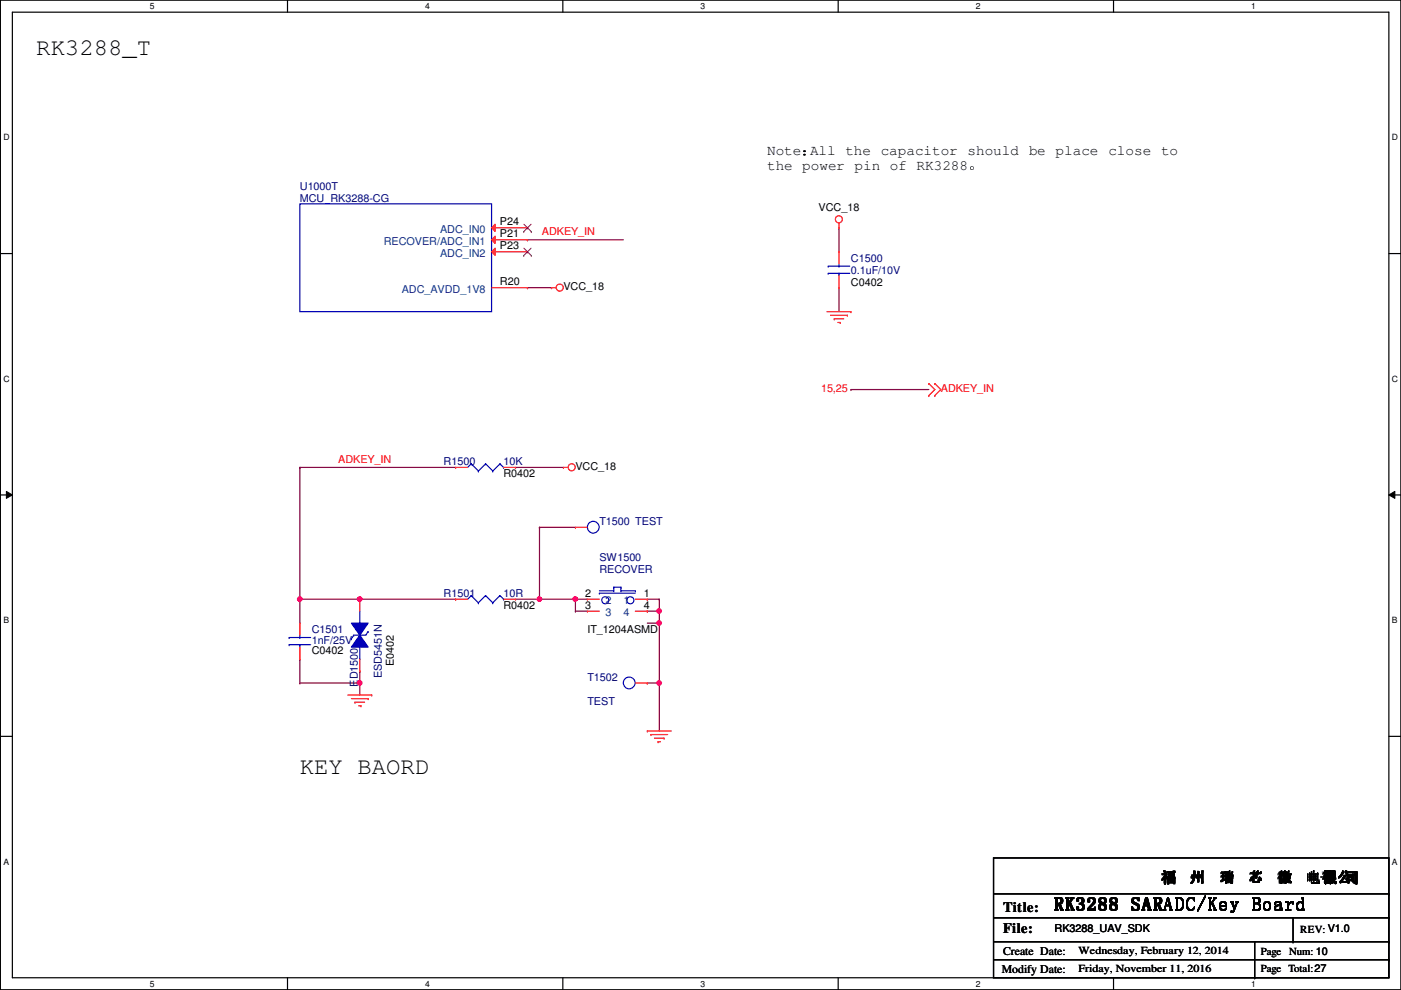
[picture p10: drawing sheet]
<svg xmlns="http://www.w3.org/2000/svg" width="297mm" height="210mm" viewBox="0 0 297 210" stroke-linecap="round" stroke-linejoin="round" font-family="sans-serif">
<path d="M.1 0h296.9v209.8h-296.9zM2.6 2.6h291.9v204.7h-291.9z" fill="none" stroke="#000" stroke-width=".25"/>
<g fill="#fff">
<path d="M31.8 .3h1v2h-1z"/>
<path d="M31.8 207.6h1v1.9h-1z"/>
</g>
<path d="M61 0v2.6M61 207.3v2.5" fill="none" stroke="#000" stroke-width=".25"/>
<g fill="#fff">
<path d="M90.1 .3h1v2h-1z"/>
<path d="M90.1 207.6h1v1.9h-1z"/>
</g>
<path d="M119.3 0v2.6M119.3 207.3v2.5" fill="none" stroke="#000" stroke-width=".25"/>
<g fill="#fff">
<path d="M148.5 .3h1v2h-1z"/>
<path d="M148.5 207.6h1v1.9h-1z"/>
</g>
<path d="M177.7 0v2.6M177.7 207.3v2.5" fill="none" stroke="#000" stroke-width=".25"/>
<g fill="#fff">
<path d="M206.9 .3h1v2h-1z"/>
<path d="M206.9 207.6h1v1.9h-1z"/>
</g>
<path d="M236.1 0v2.6M236.1 207.3v2.5" fill="none" stroke="#000" stroke-width=".25"/>
<g fill="#fff">
<path d="M265.3 .3h.9v2h-.9z"/>
<path d="M265.3 207.6h.9v1.9h-.9z"/>
<path d="M.7 28.2h1.3v1.9h-1.3z"/>
<path d="M295.1 28.2h1.3v1.9h-1.3z"/>
<path d="M.7 79.3h1.3v2h-1.3z"/>
<path d="M295.1 79.3h1.3v2h-1.3z"/>
</g>
<path d="M.1 53.8h2.5M294.5 53.8h2.5" fill="none" stroke="#000" stroke-width=".25"/>
<g fill="#fff">
<path d="M.7 130.5h1.2v2h-1.2z"/>
<path d="M295.1 130.5h1.2v2h-1.2z"/>
</g>
<path d="M.1 104.9h2.5M294.5 104.9h2.5" fill="none" stroke="#000" stroke-width=".25"/>
<path d="M1.4 104.2l1.2 .7-1.2 .8zM294.5 104.9l1.2-.7v1.5z" fill="#000"/>
<path d="M1.4 104.2l1.2 .7-1.2 .8zM294.5 104.9l1.2-.7v1.5z" fill="none" stroke="#000" stroke-width=".21"/>
<g fill="#fff">
<path d="M.7 181.7h1.2v2h-1.2z"/>
<path d="M295.1 181.7h1.2v2h-1.2z"/>
</g>
<path d="M.1 156.1h2.5M294.5 156.1h2.5" fill="none" stroke="#000" stroke-width=".25"/>
<path d="M76.3 127h20.3M96.6 127h.1" fill="none" stroke="#800040" stroke-width=".25"/>
<circle cx="76.3" cy="127" r=".49" fill="#f0f"/>
<circle cx="76.3" cy="127" r=".49" fill="none" stroke="#f0f" stroke-width=".25"/>
<path d="M63.6 139.7h.1M63.6 127h.1M63.6 127v5.1M63.6 139.7v5.1M63.6 127h12.7M139.8 132.1v12.7M63.6 144.8h.1M76.3 142.3h.1M76.3 142.3v2.5h-12.7M139.8 144.8h.1" fill="none" stroke="#800040" stroke-width=".25"/>
<circle cx="139.8" cy="132.1" r=".49" fill="#f0f"/>
<circle cx="139.8" cy="132.1" r=".49" fill="none" stroke="#f0f" stroke-width=".25"/>
<circle cx="139.8" cy="144.8" r=".49" fill="#f0f"/>
<circle cx="139.8" cy="144.8" r=".49" fill="none" stroke="#f0f" stroke-width=".25"/>
<path d="M109.3 127h5.1M114.4 127h.1M137.2 127h.1M137.2 129.6h.1M137.2 127h2.6M139.8 127h.1M139.8 127v2.6h-2.6" fill="none" stroke="#800040" stroke-width=".25"/>
<circle cx="114.4" cy="127" r=".49" fill="#f0f"/>
<circle cx="114.4" cy="127" r=".49" fill="none" stroke="#f0f" stroke-width=".25"/>
<path d="M139.8 132.1h.1M139.8 129.6v2.5" fill="none" stroke="#800040" stroke-width=".25"/>
<circle cx="139.8" cy="129.6" r=".49" fill="#f0f"/>
<circle cx="139.8" cy="129.6" r=".49" fill="none" stroke="#f0f" stroke-width=".25"/>
<path d="M122 127h.1M122 129.6h.1M122 127v2.6M122 127h2.5M122 129.6h2.5M76.3 144.8h.1M76.3 144.8v2.6" fill="none" stroke="#800040" stroke-width=".25"/>
<circle cx="76.3" cy="144.8" r=".49" fill="#f0f"/>
<circle cx="76.3" cy="144.8" r=".49" fill="none" stroke="#f0f" stroke-width=".25"/>
<g fill="none" stroke="#800040" stroke-width=".25">
<path d="M111.8 50.8h.1M111.8 50.8h20.4M177.9 48.3h.1M177.9 48.3v5.1M111.8 61h.1M111.8 61h5.1M177.9 61h.1M177.9 61v5.1M63.6 99.1h.1M63.6 99.1h33M63.6 99.1v27.9M109.3 99.1h.1"/>
<path d="M109.3 99.1h10.2"/>
</g>
<circle cx="63.6" cy="127" r=".49" fill="#f0f"/>
<circle cx="63.6" cy="127" r=".49" fill="none" stroke="#f0f" stroke-width=".25"/>
<path d="M114.4 111.8h.1M114.4 111.8h7.6M114.4 111.8v15.2h7.6M122 127h.1" fill="none" stroke="#800040" stroke-width=".25"/>
<circle cx="122" cy="127" r=".49" fill="#f0f"/>
<circle cx="122" cy="127" r=".49" fill="none" stroke="#f0f" stroke-width=".25"/>
<path d="M180.4 82.6h.1M180.4 82.6h16.5M137.2 132.1h2.6M139.8 132.1h.1M137.2 144.8h.1M137.2 144.8h2.6M139.8 144.8h.1M139.8 144.8v10.2" fill="none" stroke="#800040" stroke-width=".25"/>
<g fill="none" stroke="#f00" stroke-width=".25">
<path d="M177.9 48.3h.1M177.9 47.3v1M116.9 61h.1M116.9 61h1M175.3 66.1h5.1M176.1 66.8h3.6M176.9 67.6h.1M176.9 67.6h2M177.6 68.4h.5M178.1 68.4h.1M179.7 66.8h.1M180.4 66.1h.1"/>
<path d="M119.5 99.1h.1M119.5 99.1h1M196.9 83.9h.1M196.9 81.3h.1M196.9 81.3l1.3 1.3-1.3 1.3M198.2 83.9h.1M198.2 81.3h.1M198.2 81.3l1.3 1.3-1.3 1.3M63.6 139.7h.1M63.6 132.1h.1M63.6 132.1v2.6M63.6 137.2v2.5"/>
<path d="M96.6 127h.1M96.6 127h2.5M106.8 127h2.5M109.3 127h.1M73.7 147.4h5.1M74.5 148.1h3.6M75.3 148.9h.1M75.3 148.9h2M76 149.6h.5M76.5 149.6h.1M78.1 148.1h.1M78.8 147.4h.1"/>
<path d="M134.7 144.8h2.5M137.2 155h.1M137.2 144.8h.1M137.2 155h5.1M138 155.7h.1M138 155.7h3.6M138.8 156.5h2M139.5 157.3h.1M139.5 157.3h.5M140.8 156.5h.1"/>
<circle cx="177.9" cy="46.5" r=".75"/>
<circle cx="118.7" cy="61" r=".75"/>
<circle cx="121.2" cy="99.1" r=".75"/>
</g>
<g fill="none" stroke="#000" stroke-width=".25">
<path d="M210.6 181.9h83.9v25.4h-83.9zM210.6 189.5h83.9M210.6 194.6h83.9M210.6 199.7h83.9M266 199.7v7.6M274.1 199.7h.1M274.1 194.6v5.1M294.5 189.5h.1M294.5 194.6h.1M294.5 199.7h.1M210.6 203.5h83.9M266 207.3h.1"/>
<path d="M294.5 203.5h.1"/>
</g>
<g fill="none" stroke="#00f" stroke-width=".25">
<path d="M63.6 43.2h40.6v22.9h-40.6zM61.3 135.2h.1M61.3 136.7h.1M61.3 135.2h4.6M61.3 136.7h4.6M63.6 136.7h.1M63.6 135.2h.1M63.6 134.7v.5M63.6 136.7v.5M99.9 126.3h.1M99.9 126.3l-.8 .7M99.9 126.3l1.5 1.5"/>
<path d="M101.4 127.8h.1M103 126.3h.1M103 126.3l-1.6 1.5M103 126.3l1.5 1.5M104.5 127.8h.1M106 126.3h.1M106 126.3l-1.5 1.5M106 126.3l.8 .7M106.8 127h.1"/>
<circle cx="133.4" cy="144.8" r="1.25"/>
</g>
<path d="M104.2 48.3l.8-.8v1.6z" fill="#f00"/>
<path d="M104.2 48.3l.8-.8v1.6zM104.2 48.3h7.6M111.8 48.3h.1" fill="none" stroke="#f00" stroke-width=".25"/>
<path d="M111 49.1h.1M111.1 47.5l1.5 1.6M112.6 47.5l-1.6 1.6M112.6 49.1h.1" fill="none" stroke="#804000" stroke-width=".21"/>
<path d="M104.2 50.8l.8-.7v1.5z" fill="#f00"/>
<path d="M104.2 50.8l.8-.7v1.5zM104.2 50.8h7.6M111.8 50.8h.1" fill="none" stroke="#f00" stroke-width=".25"/>
<path d="M104.2 53.4l.8-.8v1.5z" fill="#f00"/>
<g fill="none" stroke="#f00" stroke-width=".25">
<path d="M104.2 53.4l.8-.8v1.5zM104.2 53.4h7.6M111.8 53.4h.1M104.2 61h7.6M111.8 61h.1M124.5 127h.1M124.5 129.6h.1M124.5 127h2.6M124.5 129.6h2.6M134.7 127h2.5M134.7 129.6h2.5M137.2 127h.1"/>
<path d="M137.2 129.6h.1"/>
</g>
<path d="M111 54.2h.1M111.1 52.6l1.5 1.6M112.6 52.6l-1.6 1.6M112.6 54.2h.1" fill="none" stroke="#804000" stroke-width=".21"/>
<g fill="none" stroke="#00f" stroke-width=".25">
<path d="M75 134.7h.1M75 134.7h2.6M76.3 132.1h.1M76.3 139.7h.1M76.3 129.6v2.5M76.3 137.2v2.5M127.1 125.8h.1M127.1 125.3h3M127.1 125.8h7.6M130.1 124.5h.1M130.1 125.3h.1M130.1 124.5v.8"/>
<path d="M130.1 124.5h1.6M131.7 124.5h.1M131.7 125.3h.1M131.7 124.5v.8M131.7 125.3h3M134.7 125.3h.1"/>
<circle cx="128.3" cy="127.3" r=".75"/>
<circle cx="133.7" cy="127.3" r=".75"/>
</g>
<path d="M74.5 132.1h3.6l-1.8 2.6z" fill-rule="evenodd" fill="#00f"/>
<path d="M74.5 132.1h3.6l-1.8 2.6zM74.5 135.4h.1M75 134.7l-.5 .7M78.1 133.9h.1M78.1 133.9l-.5 .8" fill="none" stroke="#00f" stroke-width=".25"/>
<path d="M76.3 134.7l1.8 2.5h-3.6z" fill-rule="evenodd" fill="#00f"/>
<g fill="none" stroke="#00f" stroke-width=".25">
<path d="M175.6 56.4h.1M175.6 58h.1M175.6 56.4h4.6M175.6 58h4.6M177.9 58h.1M177.9 56.4h.1M177.9 55.9v.5M177.9 58v.5M99.9 98.3h.1M99.9 98.3l-.8 .8M99.9 98.3l1.5 1.6M101.4 99.9h.1"/>
<path d="M103 98.3h.1M103 98.3l-1.6 1.6M103 98.3l1.5 1.6M104.5 99.9h.1M106 98.3h.1M106 98.3l-1.5 1.6M106 98.3l.8 .8M106.8 99.1h.1M76.3 134.7l1.8 2.5h-3.6z"/>
<circle cx="125.8" cy="111.8" r="1.25"/>
</g>
<g fill="none" stroke="#f00" stroke-width=".25">
<path d="M177.9 53.4h.1M177.9 53.4v2.5M177.9 58.5v2.5M177.9 61h.1M96.6 99.1h.1M96.6 99.1h2.5M106.8 99.1h2.5M109.3 99.1h.1M122 111.8h.1M122 111.8h2.5M76.3 127h.1M76.3 127v2.6"/>
<path d="M76.3 139.7v2.6M76.3 142.3h.1"/>
</g>
<circle cx="76.3" cy="127" r=".49" fill="#f0f"/>
<circle cx="76.3" cy="127" r=".49" fill="none" stroke="#f0f" stroke-width=".25"/>
<circle cx="139.8" cy="132.1" r=".49" fill="#f0f"/>
<circle cx="139.8" cy="132.1" r=".49" fill="none" stroke="#f0f" stroke-width=".25"/>
<circle cx="139.8" cy="144.8" r=".49" fill="#f0f"/>
<circle cx="139.8" cy="144.8" r=".49" fill="none" stroke="#f0f" stroke-width=".25"/>
<circle cx="114.4" cy="127" r=".49" fill="#f0f"/>
<circle cx="114.4" cy="127" r=".49" fill="none" stroke="#f0f" stroke-width=".25"/>
<circle cx="139.8" cy="129.6" r=".49" fill="#f0f"/>
<circle cx="139.8" cy="129.6" r=".49" fill="none" stroke="#f0f" stroke-width=".25"/>
<circle cx="76.3" cy="144.8" r=".49" fill="#f0f"/>
<circle cx="76.3" cy="144.8" r=".49" fill="none" stroke="#f0f" stroke-width=".25"/>
<circle cx="63.6" cy="127" r=".49" fill="#f0f"/>
<circle cx="63.6" cy="127" r=".49" fill="none" stroke="#f0f" stroke-width=".25"/>
<circle cx="122" cy="127" r=".49" fill="#f0f"/>
<circle cx="122" cy="127" r=".49" fill="none" stroke="#f0f" stroke-width=".25"/>
<g font-size="5.1">
<text x="7.7" y="11.7">RK3288_T</text>
<text x="63.6" y="164.1">KEY BAORD</text>
</g>
<text font-size="4.1" x="223.4" y="193">RK3288 SARADC/Key Board</text>
<g font-size="3">
<text x="162.6" y="32.9">Note：</text>
<text x="162.6" y="36">the power pin of RK3288。</text>
<text x="171.7" y="32.9">All the capacitor should be place close to</text>
<text x="246.3" y="187">福</text>
<text x="252.4" y="187">州</text>
<text x="258.5" y="187">瑞</text>
<text x="264.6" y="187">芯</text>
<text x="270.7" y="187">微</text>
<text x="276.8" y="187">电子</text>
<text x="277.2" y="187.1">电子 司</text>
<text x="277.2" y="187.1">电子</text>
<text x="280.2" y="187">有</text>
<text x="280.4" y="187.1">有 司</text>
<text x="280.5" y="187.1">限公</text>
<text x="212.7" y="193.3">Title:</text>
<text x="212.7" y="197.9">File:</text>
</g>
<g font-size="2.5">
<text x="212.7" y="202.4">Create Date:</text>
<text x="212.4" y="206.2">Modify Date:</text>
</g>
<g font-size="2.3" fill="#000080">
<text x="63.6" y="40.2">U1000T</text>
<text x="63.6" y="42.8">MCU_RK3288-CG</text>
<text x="180.4" y="55.5">C1500</text>
<text x="180.4" y="58">0.1uF/10V</text>
<text x="94.1" y="98.6">R1500</text>
<text x="106.8" y="98.6">10K</text>
<text x="127.1" y="111.3">T1500 TEST</text>
<text x="127.1" y="119">SW1500</text>
<text x="127.1" y="121.5">RECOVER</text>
<text x="94.1" y="126.6">R1501</text>
<text x="106.8" y="126.6">10R</text>
<text x="66.1" y="134.2">C1501</text>
<text x="66.1" y="136.5">1nF/25V</text>
<text x="80.9" y="143.8" transform="rotate(-90 80.9 143.8)">ESD5451N</text>
<text x="75.9" y="145.6" transform="rotate(-90 75.9 145.6)">ED1500</text>
<text x="124.5" y="144.4">T1502</text>
<text x="124.5" y="149.4">TEST</text>
</g>
<g font-size="2.3">
<text x="106" y="47.8">P24</text>
<text x="173.6" y="44.8">VCC_18</text>
<text x="106" y="50.3">P21</text>
<text x="106" y="52.8">P23</text>
<text x="106" y="60.5">R20</text>
<text x="119.5" y="61.6">VCC_18</text>
<text x="180.4" y="60.5">C0402</text>
<text x="106.8" y="101.2">R0402</text>
<text x="122" y="99.7">VCC_18</text>
<text x="106.8" y="129.1">R0402</text>
<text x="124" y="126.5">2</text>
<text x="124" y="129">3</text>
<text x="136.5" y="126.5">1</text>
<text x="136.5" y="129">4</text>
<text x="124.5" y="134.2">IT_1204ASMD</text>
<text x="66.1" y="138.8">C0402</text>
<text x="83.5" y="141.3" transform="rotate(-90 83.5 141.3)">E0402</text>
<text x="223.6" y="197.7">RK3288_UAV_SDK</text>
<text x="275.7" y="197.9">REV: V1.0</text>
<text x="228.7" y="202.2">Wednesday, February 12, 2014</text>
<text x="267.3" y="202.5">Page</text>
<text x="273.3" y="202.5">Num: 10</text>
<text x="228.7" y="206">Friday, November 11, 2016</text>
<text x="267.3" y="206">Page Total:27</text>
</g>
<g font-size="2.3" fill="#004080">
<text x="81.4" y="51.9">RECOVER/ADC_IN1</text>
<text x="93.3" y="49.4">ADC_IN0</text>
<text x="93.3" y="54.4">ADC_IN2</text>
<text x="85.2" y="62.1">ADC_AVDD_1V8</text>
<text x="128.4" y="128.1">2</text>
<text x="128.4" y="130.6">3</text>
<text x="132.2" y="128.1">1</text>
<text x="132.2" y="130.6">4</text>
</g>
<g font-size="2.3" fill="#f00">
<text x="114.9" y="49.9">ADKEY_IN</text>
<text x="174.1" y="83.1">15,25</text>
<text x="199.5" y="83.1">ADKEY_IN</text>
<text x="71.7" y="98.2">ADKEY_IN</text>
</g>
<g font-size="1.8">
<text x="31.8" y="1.9">5</text>
<text x="90.1" y="1.9">4</text>
<text x="148.5" y="1.9">3</text>
<text x="206.9" y="1.9">2</text>
<text x="265.3" y="1.9">1</text>
<text x=".7" y="29.8">D</text>
<text x="295.1" y="29.8">D</text>
<text x=".7" y="80.9">C</text>
<text x="295.1" y="80.9">C</text>
<text x=".7" y="132.1">B</text>
<text x="295.1" y="132.1">B</text>
<text x=".7" y="183.3">A</text>
<text x="295.1" y="183.3">A</text>
<text x="31.8" y="209.2">5</text>
<text x="90.1" y="209.2">4</text>
<text x="148.5" y="209.2">3</text>
<text x="206.9" y="209.2">2</text>
<text x="265.3" y="209.2">1</text>
</g>
</svg>
